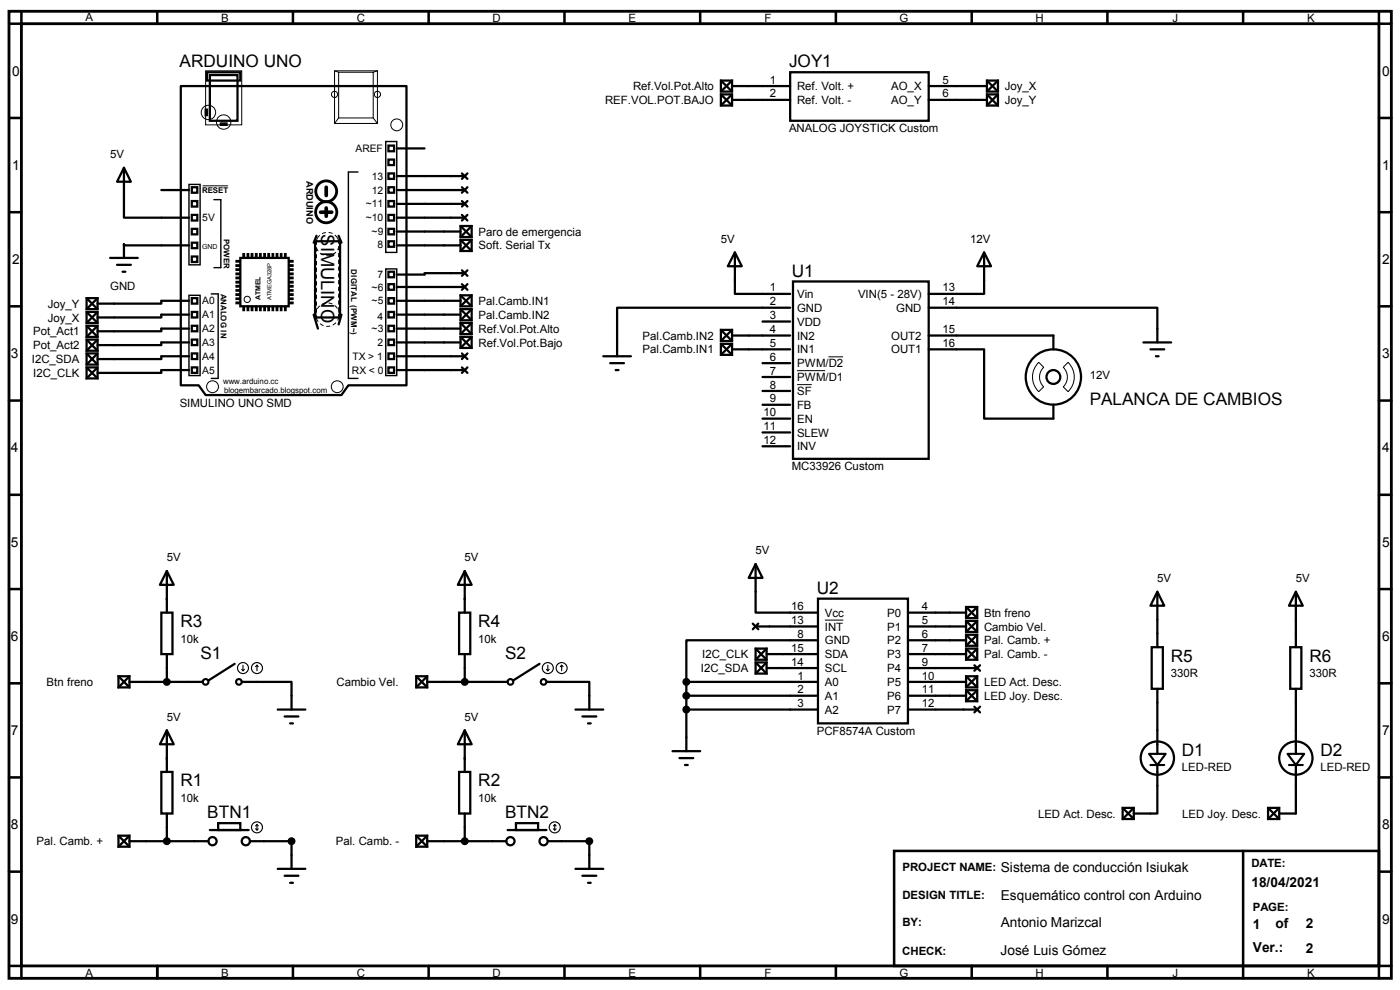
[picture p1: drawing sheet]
<svg xmlns="http://www.w3.org/2000/svg" width="420mm" height="297mm" viewBox="0 0 420 297" stroke-linecap="round" stroke-linejoin="round" font-family="sans-serif">
<g fill="none" stroke="#000" stroke-width=".85">
<path d="M2.7 3.4h414.9v290.1h-414.9zM6.4 7.1h407.4v282.7h-407.4z"/>
<circle cx="97.9" cy="57.4" r="3.1"/>
<circle cx="97.9" cy="63.7" r="3.2"/>
</g>
<g fill="none" stroke="#000" stroke-width=".76">
<path d="M6.4 3.4v3.7h-3.7M47.2 3.4v3.7M87.9 3.4v3.7M128.6 3.4v3.7M169.4 3.4v3.7M210.1 3.4v3.7M250.9 3.4v3.7M291.6 3.4v3.7M332.3 3.4v3.7M373.1 3.4v3.7M413.8 3.4v3.7h3.8M2.7 35.4h3.7"/>
<path d="M413.8 35.4h3.8M2.7 63.7h3.7M413.8 63.7h3.8M2.7 91.9h3.7M413.8 91.9h3.8M2.7 120.2h3.7M413.8 120.2h3.8M2.7 148.5h3.7M413.8 148.5h3.8M2.7 176.7h3.7M413.8 176.7h3.8M2.7 205h3.7"/>
<path d="M413.8 205h3.8M2.7 233.3h3.7M413.8 233.3h3.8M268.3 255.3h145.5v34.5h-145.5zM373.1 255.3v38.2M2.7 261.5h3.7M413.8 261.5h3.8M2.7 289.8h3.7v3.7M47.2 289.8v3.7M87.9 289.8v3.7M128.6 289.8v3.7M169.4 289.8v3.7"/>
<path d="M210.1 289.8v3.7M250.9 289.8v3.7M291.6 289.8v3.7M332.3 289.8v3.7M417.6 289.8h-3.8v3.7"/>
</g>
<g fill="none" stroke="#000" stroke-width=".68">
<path d="M54.3 25.8h67.7v89.8h-17.4l-2.1 2.9h-40.8l-2.1-2.9h-5.3zM61.7 32.9h.4v1.6h-.4zM62.1 21.7h10v2.5h-10zM63 22.5h8.3v13.7h-8.3zM66.3 37h1.7v.5h-1.7zM216.4 24.2h3.3v3.3h-3.3zM216.4 28.3h3.3v3.4h-3.3zM216.4 24.2l3.3 3.3M216.4 28.3l3.3 3.4M219.7 25.8h17.4M219.7 30h17.4M219.7 24.2l-3.3 3.3"/>
<path d="M219.7 28.3l-3.3 3.4M237.1 21.7h41.6v14.5h-41.6zM278.7 25.8h17.5M278.7 30h17.5M296.2 24.2h3.3v3.3h-3.3zM296.2 28.3h3.3v3.4h-3.3zM296.2 24.2l3.3 3.3M296.2 28.3l3.3 3.4M299.5 24.2l-3.3 3.3M299.5 28.3l-3.3 3.4M37.2 50.3l2.1 4.2h-4.2zM37.2 50.3v15h19.5"/>
<path d="M48.4 57h8.3M57.6 56.2h1.6v1.6h-1.6zM116.6 43.7h1.7v1.7h-1.7zM116.6 52h1.7v1.7h-1.7zM116.6 56.2h1.7v1.6h-1.7zM116.6 47.9h1.7v1.6h-1.7zM119.1 52.8h20.4M119.1 57h20.4M119.1 44.5h8.3M138.6 52l1.7 1.7M138.6 56.2l1.7 1.6M140.3 52l-1.7 1.7"/>
<path d="M140.3 56.2l-1.7 1.6M33.1 77.4h8.2M35.1 79.5h4.2M56.7 73.6h-19.5v-.4v4.2M57.6 60.3h1.6v1.7h-1.6zM57.6 64.5h1.6v1.7h-1.6zM57.6 68.7h1.6v1.6h-1.6zM57.6 72.8h1.6v1.7h-1.6zM57.6 77h1.6v1.6h-1.6zM72.1 77.4h14.5v14.5h-14.5zM94.6 72.4h7.5v22.8h-7.5zM95 70.7l-.9 2.1"/>
<path d="M101.6 70.7l.9 2.1M116.6 60.3h1.7v1.7h-1.7zM116.6 64.5h1.7v1.7h-1.7zM116.6 68.7h1.7v1.6h-1.7zM116.6 72.4h1.7v1.6h-1.7zM119.1 73.6h19.1M119.1 69.5h19.1M119.1 61.2h20.4M119.1 65.3h20.4M138.2 72h3.4v3.3h-3.4zM138.2 67.8h3.4v3.3h-3.4zM138.2 72l3.4 3.3"/>
<path d="M138.2 67.8l3.4 3.3M138.6 60.3l1.7 1.7M138.6 64.5l1.7 1.7M140.3 60.3l-1.7 1.7M140.3 64.5l-1.7 1.7M141.6 72l-3.4 3.3M141.6 67.8l-3.4 3.3M220.5 75.7l2.1 4.2h-4.2zM220.5 75.7v12.5h16.6M295.3 75.7l2.1 4.2h-4.1zM295.3 75.7v12.5h-16.6M26 97.7h3.3v3.4h-3.3z"/>
<path d="M26 93.6h3.3v3.3h-3.3zM26 89.5h3.3v3.3h-3.3zM26 97.7l3.3 3.4M26 93.6l3.3 3.3M26 89.5l3.3 3.3M29.3 97.7l-3.3 3.4M29.3 93.6l-3.3 3.3M29.3 89.5l-3.3 3.3M36.8 81.5h.8M56.7 98.6h-8.3v.8h-19.1M56.7 94.4h-8.3v.8h-19.1M56.7 90.3h-8.3v.8h-19.1"/>
<path d="M57.6 89.5h1.6v1.6h-1.6zM57.6 93.6h1.6v1.6h-1.6zM57.6 97.7h1.6v1.7h-1.6zM94.1 94.4l1.3 4.2M102.5 94.4l-.9 2.9M116.6 81.5h1.7v1.7h-1.7zM116.6 85.3h1.7v1.7h-1.7zM116.6 89.5h1.7v1.6h-1.7zM116.6 93.6h1.7v1.6h-1.7zM116.6 97.7h1.7v1.7h-1.7zM119.1 98.6h19.1M119.1 94.4h19.1"/>
<path d="M119.1 90.3h19.1M119.1 86.1h20.4M138.2 96.9h3.4v3.3h-3.4zM138.2 92.8h3.4v3.3h-3.4zM138.2 88.6h3.4v3.3h-3.4zM138.2 96.9l3.4 3.3M138.2 92.8l3.4 3.3M138.2 88.6l3.4 3.3M138.6 85.3l1.7 1.7M138.6 81.1l1.7 1.7M139.5 82h-12.1v.4h-8.3M140.3 85.3l-1.7 1.7"/>
<path d="M140.3 81.1l-1.7 1.7M141.6 96.9l-3.4 3.3M141.6 92.8l-3.4 3.3M141.6 88.6l-3.4 3.3M216.4 99h3.3v3.3h-3.3zM216.4 99l3.3 3.3M219.7 99l-3.3 3.3M228.8 96.5h8.3M237.1 92.3h-51.9v14.6M238 84.5h40.7v53.2h-40.7zM278.7 92.3h68.6v10.4M26 110.2h3.3v3.3h-3.3z"/>
<path d="M26 106h3.3v3.4h-3.3zM26 101.9h3.3v3.3h-3.3zM26 110.2l3.3 3.3M26 106l3.3 3.4M26 101.9l3.3 3.3M29.3 110.2l-3.3 3.3M29.3 106l-3.3 3.4M29.3 101.9l-3.3 3.3M56.7 111h-8.3v.9h-19.1M56.7 106.9h-8.3v.8h-19.1M56.7 102.7h-8.3v.8h-19.1M57.6 101.9h1.6v1.6h-1.6z"/>
<path d="M57.6 106h1.6v1.7h-1.6zM57.6 110.2h1.6v1.7h-1.6zM116.6 101.9h1.7v1.6h-1.7zM116.6 106h1.7v1.7h-1.7zM116.6 110.2h1.7v1.7h-1.7zM119.1 102.7h19.1M119.1 106.9h20.4M119.1 111h20.4M138.2 101.1h3.4v3.3h-3.4zM138.2 101.1l3.4 3.3M138.6 106l1.7 1.7M138.6 110.2l1.7 1.7"/>
<path d="M140.3 106l-1.7 1.7M140.3 110.2l-1.7 1.7M141.6 101.1l-3.4 3.3M181 106.9h8.3M183.1 109h4.2M184.8 111h.8M216.4 103.2h3.3v3.3h-3.3zM216.4 103.2l3.3 3.3M219.7 100.7h17.4M219.7 104.8h17.4M219.7 103.2l-3.3 3.3M228.8 109h8.3"/>
<path d="M228.8 113.1h8.3M228.8 117.3h8.3M278.7 104.8h16.6v20.8h20.8v-4.1M278.7 100.7h37.4v4.1M343.1 102.7h8.4M345.3 104.8h4.1M346.9 106.9h.8M228.8 121.5h8.3M228.8 125.6h8.3M228.8 129.8h8.3M228.8 133.9h8.3M50.1 171.3l2 4.2h-4.1z"/>
<path d="M50.1 171.3v12.5M139.5 171.3l2.1 4.2h-4.2zM139.5 171.3v12.5M226.8 169.2l2 4.2h-4.1zM226.8 169.2v14.6h18.7M245.5 179.6h27v37.4h-27zM347.3 177.5l2.1 4.2h-4.1zM347.3 177.5v16.7M388.9 177.5l2.1 4.2h-4.2zM388.9 177.5v16.7M48.4 183.8h3.4v12.5h-3.4zM50.1 196.3v8.3"/>
<path d="M70.4 199.2l-7.8 5M137.8 183.8h3.3v12.5h-3.3zM139.5 196.3v8.3M161.9 199.2l-7.9 5M225.9 187.1l1.7 1.7M226.8 194.6h3.3v3.4h-3.3zM226.8 198.8h3.3v3.3h-3.3zM226.8 188h18.7M226.8 194.6l3.3 3.4M226.8 198.8l3.3 3.3M227.6 187.1l-1.7 1.7M230.1 196.3h15.4"/>
<path d="M230.1 194.6l-3.3 3.4M230.1 198.8l-3.3 3.3M245.5 192.1h-39.5v12.5M272.5 183.8h17.4M272.5 188h17.4M272.5 192.1h17.4M272.5 196.3h17.4M289.9 182.1h3.4v3.4h-3.4zM289.9 186.3h3.4v3.3h-3.4zM289.9 190.5h3.4v3.3h-3.4zM289.9 194.6h3.4v3.4h-3.4zM289.9 182.1l3.4 3.4"/>
<path d="M289.9 186.3l3.4 3.3M289.9 190.5l3.4 3.3M289.9 194.6l3.4 3.4M292.4 199.6l1.7 1.7M293.3 182.1l-3.4 3.4M293.3 186.3l-3.4 3.3M293.3 190.5l-3.4 3.3M293.3 194.6l-3.4 3.4M294.1 199.6l-1.7 1.7M345.6 194.2h3.4v12.5h-3.4zM387.2 194.2h3.4v12.5h-3.4zM35.5 202.9h3.4v3.3h-3.4z"/>
<path d="M35.5 202.9l3.4 3.3M38.9 204.6h22M38.9 202.9l-3.4 3.3M50.1 219.1l2 4.2h-4.1zM50.1 219.1v12.5M72.5 204.6h15v8.3M83.3 212.9h8.3M85.4 215h4.2M87.1 217h.8M124.9 202.9h3.3v3.3h-3.3zM124.9 202.9l3.3 3.3M128.2 204.6h24.1"/>
<path d="M128.2 202.9l-3.3 3.3M139.5 219.1l2.1 4.2h-4.2zM139.5 219.1v12.5M164 204.6h12.9v8.3M172.7 212.9h8.3M174.8 215h4.2M176.5 217h.8M206 204.6h39.5M206 208.7h39.5M206 212.9h39.5M206 204.6v20.8M230.1 200.4h15.4"/>
<path d="M272.5 204.6h17.4M272.5 208.7h17.4M272.5 200.4h20.8M272.5 212.9h20.8M289.9 202.9h3.4v3.3h-3.4zM289.9 207.1h3.4v3.3h-3.4zM289.9 202.9l3.4 3.3M289.9 207.1l3.4 3.3M292.4 212l1.7 1.7M293.3 202.9l-3.4 3.3M293.3 207.1l-3.4 3.3M294.1 212l-1.7 1.7"/>
<path d="M347.3 206.7v19.5M388.9 206.7v19.5M48.4 231.6h3.4v12.5h-3.4zM137.8 231.6h3.3v12.5h-3.3zM201.8 225.4h8.3M203.9 227.5h4.2M205.6 229.5h.8M347.3 229.5v14.6h-7M388.9 229.5v14.6h-5M35.5 250.7h3.4v3.3h-3.4zM35.5 250.7l3.4 3.3M38.9 252.4h23.7"/>
<path d="M38.9 250.7l-3.4 3.3M50.1 244.1v8.3M63 249h11.6M65.5 247h6.6v2h-6.6zM75 252.4h12.5v8.3M124.9 250.7h3.3v3.3h-3.3zM124.9 250.7l3.3 3.3M128.2 252.4h23.7M128.2 250.7l-3.3 3.3M139.5 244.1v8.3M152.3 249h11.7M154.8 247h6.7v2h-6.7z"/>
<path d="M164.4 252.4h12.5v8.3M336.9 242.4h3.4v3.3h-3.4zM336.9 242.4l3.4 3.3M340.3 242.4l-3.4 3.3M380.6 242.4h3.3v3.3h-3.3zM380.6 242.4l3.3 3.3M383.9 242.4l-3.3 3.3M83.3 260.7h8.3M85.4 262.8h4.2M87.1 264.9h.8M172.7 260.7h8.3M174.8 262.8h4.2"/>
<path d="M176.5 264.9h.8"/>
<circle cx="316.1" cy="113.1" r="8.3"/>
<circle cx="316.1" cy="113.1" r="2.08"/>
<circle cx="50.1" cy="204.6" r=".85"/>
<circle cx="139.5" cy="204.6" r=".85"/>
<circle cx="206" cy="212.9" r=".85"/>
<circle cx="206" cy="208.7" r=".85"/>
<circle cx="206" cy="204.6" r=".85"/>
<circle cx="347.3" cy="227.5" r="5"/>
<circle cx="388.9" cy="227.5" r="5"/>
<circle cx="50.1" cy="252.4" r=".85"/>
<circle cx="63.8" cy="252.4" r="1.23"/>
<circle cx="73.8" cy="252.4" r="1.23"/>
<circle cx="87.5" cy="252.4" r=".85"/>
<circle cx="139.5" cy="252.4" r=".85"/>
<circle cx="153.2" cy="252.4" r="1.23"/>
<circle cx="163.1" cy="252.4" r="1.23"/>
<circle cx="176.9" cy="252.4" r=".85"/>
</g>
<g fill="#000">
<circle cx="50.1" cy="179.6" r=".34"/>
<circle cx="139.5" cy="179.6" r=".34"/>
<circle cx="50.1" cy="204.6" r=".85"/>
<circle cx="139.5" cy="204.6" r=".85"/>
<circle cx="206" cy="212.9" r=".85"/>
<circle cx="206" cy="208.7" r=".85"/>
<circle cx="206" cy="204.6" r=".85"/>
<circle cx="50.1" cy="227.5" r=".34"/>
<circle cx="139.5" cy="227.5" r=".34"/>
<circle cx="50.1" cy="252.4" r=".85"/>
<circle cx="87.5" cy="252.4" r=".85"/>
<circle cx="139.5" cy="252.4" r=".85"/>
<circle cx="176.9" cy="252.4" r=".85"/>
</g>
<g fill="none" stroke="#000" stroke-width=".42">
<path d="M56.7 55.3h3.4v24.2h-3.4zM64.2 59.9h2.1v20.4h-2.1M107.4 51.6h-2.8v61.9h2.8M115.8 42.5h3.3v33.2h-3.3zM70.9 79.5h1.2v.4h-1.2zM70.9 78.2h1.2v.4h-1.2zM72.9 76.1h.5v1.3h-.5zM74.2 76.1h.4v1.3h-.4zM75.4 76.1h.4v1.3h-.4zM76.7 76.1h.4v1.3h-.4zM77.9 76.1h.4v1.3h-.4zM79.2 76.1h.4v1.3h-.4z"/>
<path d="M80.4 76.1h.4v1.3h-.4zM81.7 76.1h.4v1.3h-.4zM82.9 76.1h.4v1.3h-.4zM84.2 76.1h.4v1.3h-.4zM85.4 76.1h.4v1.3h-.4zM86.6 79.5h1.3v.4h-1.3zM86.6 78.2h1.3v.4h-1.3zM56.7 88.6h3.4v24.1h-3.4zM63.4 88.2h2.1v25.3h-2.1M70.9 80.7h1.2v.4h-1.2zM70.9 82h1.2v.4h-1.2zM70.9 83.2h1.2v.4h-1.2z"/>
<path d="M70.9 84.5h1.2v.4h-1.2zM70.9 85.7h1.2v.4h-1.2zM70.9 87h1.2v.3h-1.2zM70.9 88.2h1.2v.4h-1.2zM70.9 89.5h1.2v.3h-1.2zM70.9 90.7h1.2v.4h-1.2zM72.9 91.9h.5v1.3h-.5zM74.2 91.9h.4v1.3h-.4zM75.4 91.9h.4v1.3h-.4zM76.7 91.9h.4v1.3h-.4zM77.9 91.9h.4v1.3h-.4zM79.2 91.9h.4v1.3h-.4z"/>
<path d="M80.4 91.9h.4v1.3h-.4zM81.7 91.9h.4v1.3h-.4zM82.9 91.9h.4v1.3h-.4zM84.2 91.9h.4v1.3h-.4zM85.4 91.9h.4v1.3h-.4zM86.6 80.7h1.3v.4h-1.3zM86.6 82h1.3v.4h-1.3zM86.6 83.2h1.3v.4h-1.3zM86.6 84.5h1.3v.4h-1.3zM86.6 85.7h1.3v.4h-1.3zM86.6 87h1.3v.3h-1.3zM86.6 88.2h1.3v.4h-1.3z"/>
<path d="M86.6 89.5h1.3v.3h-1.3zM86.6 90.7h1.3v.4h-1.3zM115.8 80.7h3.3v32h-3.3z"/>
</g>
<circle cx="98.3" cy="73.2" r="3.5" fill="none" stroke="#000" stroke-width=".3" stroke-dasharray="3 1 1 1 1 1"/>
<g fill="none" stroke="#000" stroke-width=".3" stroke-dasharray="1 1 1 1 1 1 1 1">
<path d="M101.6 72l.1 23.7M95 95.7v-23.7"/>
<circle cx="98.3" cy="94.4" r="3.5"/>
</g>
<path d="M97.9 56.2v2.5M96.2 63.7h3.4M97.9 62.4v2.5" fill="none" stroke="#000" stroke-width="1.1"/>
<g fill="none" stroke="#000" stroke-width=".3">
<path d="M61.7 21.3h10.8v16.2h-10.8zM100.4 21.3h12.9v15.7h-12.9zM100.4 21.3l1.2 .4M101.6 21.7h10.4v13.7h-10.4zM101.6 35.4l-1.2 1.6M112 35.4l1.3 1.6M113.3 21.3l-1.3 .4M60.9 55.8h7.5M239.2 111.2h8.4M239.2 115.4h4.4M248.6 107.1h4.4M311.7 108.7l1.5 1.5a4.1 4.1 0 0 0 0 5.9l-1.5 1.4a6.1 6.1 0 0 1 0-8.8z"/>
<path d="M320.5 108.7a6.1 6.1 0 0 1 0 8.8l-1.4-1.4a4.1 4.1 0 0 0 0-5.9zM247.6 186.1h5.5"/>
<circle cx="62.5" cy="33.7" r="2.17"/>
<circle cx="67.1" cy="36.6" r="2.17"/>
<circle cx="100.4" cy="28.3" r=".94"/>
<circle cx="113.3" cy="28.3" r=".94"/>
<circle cx="119.1" cy="37.5" r="1.78"/>
<circle cx="74.2" cy="89.8" r=".94"/>
<circle cx="63.8" cy="116" r="1.78"/>
<circle cx="101.2" cy="116" r="1.78"/>
</g>
<g fill="none" stroke="#000" stroke-width=".34">
<path d="M72.9 199.6v1.7M77.1 199.6v1.7M77.1 199.6l-.4 .4M77.1 199.6l.4 .4M164.4 199.6v1.7M168.6 199.6l-.5 .4M168.6 199.6l.4 .4M168.6 199.6v1.7M72.5 200.8l.4 .5M73.4 200.8l-.5 .5M164 200.8l.4 .5M164.8 200.8l-.4 .5"/>
<path d="M76.7 248.7l.4 .3M77.1 247.4v1.6M77.1 247.4l-.4 .4M77.1 247.4l.4 .4M77.5 248.7l-.4 .3M166.1 248.7l.4 .3M166.5 247.4v1.6M166.5 247.4l-.4 .4M166.5 247.4l.4 .4M166.9 248.7l-.4 .3"/>
<circle cx="72.9" cy="200.4" r="1.65"/>
<circle cx="77.1" cy="200.4" r="1.65"/>
<circle cx="164.4" cy="200.4" r="1.65"/>
<circle cx="168.6" cy="200.4" r="1.65"/>
<circle cx="77.1" cy="248.2" r="1.65"/>
<circle cx="166.5" cy="248.2" r="1.65"/>
</g>
<g fill="none" stroke="#000" stroke-width=".63">
<path d="M344.8 226.2h5l-2.5 3.3zM345.3 229.5h4.1M386.4 226.2h5l-2.5 3.3zM386.8 229.5h4.2"/>
<circle cx="61.7" cy="204.6" r=".85"/>
<circle cx="71.7" cy="204.6" r=".85"/>
<circle cx="153.2" cy="204.6" r=".85"/>
<circle cx="163.1" cy="204.6" r=".85"/>
</g>
<text font-size="5.5" x="96.3" y="70.3" transform="rotate(90 96.3 70.3)">SIMULINO</text>
<g font-size="5.2">
<text x="53.9" y="20.1">ARDUINO UNO</text>
<text x="236.8" y="20.2">JOY1</text>
<text x="237.6" y="83">U1</text>
<text x="327.1" y="121.6">PALANCA DE CAMBIOS</text>
<text x="245.1" y="178.2">U2</text>
<text x="54.2" y="188.1">R3</text>
<text x="143.5" y="188.1">R4</text>
<text x="60.1" y="197.7">S1</text>
<text x="151.6" y="197.7">S2</text>
<text x="351.4" y="198.5">R5</text>
<text x="393" y="198.5">R6</text>
<text x="354.7" y="226.8">D1</text>
<text x="396.3" y="226.8">D2</text>
<text x="54.2" y="235.9">R1</text>
<text x="143.5" y="235.9">R2</text>
<text x="62.2" y="245.5">BTN1</text>
<text x="151.6" y="245.5">BTN2</text>
</g>
<g font-size="4.1">
<text x="3.6" y="22.7">0</text>
<text x="414.8" y="22.7">0</text>
<text x="3.6" y="51">1</text>
<text x="414.8" y="51">1</text>
<text x="3.6" y="79.2">2</text>
<text x="414.8" y="79.2">2</text>
<text x="3.2" y="107.5">3</text>
<text x="414.8" y="107.5">3</text>
<text x="3.2" y="135.8">4</text>
<text x="414.8" y="135.8">4</text>
<text x="3.2" y="164">5</text>
<text x="414.8" y="164">5</text>
<text x="3.2" y="192.3">6</text>
<text x="414.8" y="192.3">6</text>
<text x="3.2" y="220.6">7</text>
<text x="414.8" y="220.6">7</text>
<text x="3.2" y="248.8">8</text>
<text x="414.8" y="248.8">8</text>
<text x="300.3" y="261.5">Sistema de conducción Isiukak</text>
<text x="375.6" y="266.2">18/04/2021</text>
<text x="300.3" y="270">Esquemático control con Arduino</text>
<text x="3.2" y="277.1">9</text>
<text x="300.3" y="278.1">Antonio Marizcal</text>
<text x="376" y="278.6">1</text>
<text x="382.8" y="278.4">of</text>
<text x="391.9" y="278.4">2</text>
<text x="414.8" y="277.1">9</text>
<text x="300.3" y="286.7">José Luis Gómez</text>
<text x="376" y="285.7">Ver.:</text>
<text x="391.9" y="285.9">2</text>
</g>
<g font-size="3.4">
<text x="25.6" y="6.3">A</text>
<text x="66.4" y="6.7">B</text>
<text x="107" y="6.7">C</text>
<text x="147.8" y="6.7">D</text>
<text x="188.6" y="6.7">E</text>
<text x="229.4" y="6.7">F</text>
<text x="269.9" y="6.7">G</text>
<text x="310.8" y="6.7">H</text>
<text x="351.9" y="6.7">J</text>
<text x="392.3" y="6.7">K</text>
<text x="190" y="27.1">Ref.Vol.Pot.Alto</text>
<text x="231.1" y="25.1">1</text>
<text x="231.1" y="29.3">2</text>
<text x="239.2" y="27.1">Ref. Volt. +</text>
<text x="267.4" y="27.1">AO_X</text>
<text x="282.9" y="25.1">5</text>
<text x="282.9" y="29.3">6</text>
<text x="301.6" y="27.1">Joy_X</text>
<text x="181.6" y="31.2">REF.VOL.POT.BAJO</text>
<text x="239.2" y="31.2">Ref. Volt. -</text>
<text x="267.4" y="31.2">AO_Y</text>
<text x="301.6" y="31.2">Joy_Y</text>
<text x="236.8" y="39.7">ANALOG JOYSTICK Custom</text>
<text x="33.1" y="47.4">5V</text>
<text x="143.6" y="70.7">Paro de emergencia</text>
<text x="143.6" y="74.8">Soft. Serial Tx</text>
<text x="216.4" y="72.8">5V</text>
<text x="291.2" y="72.8">12V</text>
<text x="33.1" y="86.9">GND</text>
<text x="231.1" y="87.5">1</text>
<text x="239.2" y="89.4">Vin</text>
<text x="257.5" y="89.4">VIN(5 - 28V)</text>
<text x="282.9" y="87.5">13</text>
<text x="14.3" y="92.3">Joy_Y</text>
<text x="143.6" y="95.6">Pal.Camb.IN2</text>
<text x="143.6" y="91.5">Pal.Camb.IN1</text>
<text x="231.1" y="91.6">2</text>
<text x="231.1" y="95.8">3</text>
<text x="239.2" y="93.6">GND</text>
<text x="269" y="93.6">GND</text>
<text x="282.9" y="91.6">14</text>
<text x="9.9" y="100.6">Pot_Act1</text>
<text x="14.3" y="96.5">Joy_X</text>
<text x="143.6" y="99.8">Ref.Vol.Pot.Alto</text>
<text x="192.9" y="101.9">Pal.Camb.IN2</text>
<text x="231.1" y="99.9">4</text>
<text x="239.2" y="97.7">VDD</text>
<text x="239.2" y="101.9">IN2</text>
<text x="267.5" y="101.9">OUT2</text>
<text x="282.9" y="99.9">15</text>
<text x="9.9" y="104.8">Pot_Act2</text>
<text x="143.6" y="104">Ref.Vol.Pot.Bajo</text>
<text x="192.9" y="106">Pal.Camb.IN1</text>
<text x="231.1" y="104.1">5</text>
<text x="239.2" y="106">IN1</text>
<text x="267.5" y="106">OUT1</text>
<text x="282.9" y="104.1">16</text>
<text x="9.6" y="109">I2C_SDA</text>
<text x="9.9" y="113.1">I2C_CLK</text>
<text x="231.1" y="108.2">6</text>
<text x="231.1" y="112.4">7</text>
<text x="239.2" y="110.2">PWM/D2</text>
<text x="327.1" y="113.8">12V</text>
<text x="231.1" y="116.6">8</text>
<text x="239.2" y="114.3">PWM/D1</text>
<text x="239.2" y="118.5">SF</text>
<text x="53.9" y="122">SIMULINO UNO SMD</text>
<text x="229.2" y="124.9">10</text>
<text x="231.1" y="120.7">9</text>
<text x="239.2" y="122.7">FB</text>
<text x="229.2" y="129">11</text>
<text x="239.2" y="126.8">EN</text>
<text x="239.2" y="131">SLEW</text>
<text x="229.2" y="133.2">12</text>
<text x="239.2" y="135.1">INV</text>
<text x="237.6" y="141.1">MC33926 Custom</text>
<text x="226.7" y="166.3">5V</text>
<text x="50.1" y="168.4">5V</text>
<text x="139.4" y="168.4">5V</text>
<text x="347.3" y="174.6">5V</text>
<text x="388.9" y="174.6">5V</text>
<text x="237.5" y="183.1">16</text>
<text x="247.6" y="185">Vcc</text>
<text x="266.2" y="185">P0</text>
<text x="276.6" y="183.1">4</text>
<text x="295.3" y="185">Btn freno</text>
<text x="237.5" y="187.2">13</text>
<text x="239.4" y="191.4">8</text>
<text x="247.6" y="189.2">INT</text>
<text x="266.2" y="189.2">P1</text>
<text x="276.6" y="187.2">5</text>
<text x="276.6" y="191.4">6</text>
<text x="295.3" y="189.2">Cambio Vel.</text>
<text x="54.2" y="192.8">10k</text>
<text x="143.5" y="192.8">10k</text>
<text x="210.7" y="197.5">I2C_CLK</text>
<text x="237.5" y="195.5">15</text>
<text x="247.6" y="197.5">SDA</text>
<text x="247.6" y="193.3">GND</text>
<text x="266.2" y="193.3">P2</text>
<text x="266.2" y="197.5">P3</text>
<text x="276.6" y="195.5">7</text>
<text x="295.3" y="193.3">Pal. Camb. +</text>
<text x="295.3" y="197.5">Pal. Camb. -</text>
<text x="210.3" y="201.7">I2C_SDA</text>
<text x="237.5" y="199.7">14</text>
<text x="239.4" y="203.9">1</text>
<text x="247.6" y="201.7">SCL</text>
<text x="266.2" y="201.7">P4</text>
<text x="276.6" y="199.7">9</text>
<text x="276.6" y="203.9">10</text>
<text x="351.4" y="203.2">330R</text>
<text x="393" y="203.2">330R</text>
<text x="14" y="205.8">Btn freno</text>
<text x="101" y="205.8">Cambio Vel.</text>
<text x="239.4" y="208">2</text>
<text x="247.6" y="205.8">A0</text>
<text x="247.6" y="210">A1</text>
<text x="266.2" y="205.8">P5</text>
<text x="266.2" y="210">P6</text>
<text x="276.6" y="208">11</text>
<text x="295.3" y="205.8">LED Act. Desc.</text>
<text x="295.3" y="210">LED Joy. Desc.</text>
<text x="239.4" y="212.2">3</text>
<text x="247.6" y="214.1">A2</text>
<text x="266.2" y="214.1">P7</text>
<text x="276.6" y="212.2">12</text>
<text x="50.1" y="216.2">5V</text>
<text x="139.4" y="216.2">5V</text>
<text x="245.1" y="220.5">PCF8574A Custom</text>
<text x="354.7" y="231.5">LED-RED</text>
<text x="396.3" y="231.5">LED-RED</text>
<text x="54.2" y="240.6">10k</text>
<text x="143.5" y="240.6">10k</text>
<text x="311.5" y="245.3">LED Act. Desc.</text>
<text x="354.8" y="245.3">LED Joy. Desc.</text>
<text x="11" y="253.6">Pal. Camb. +</text>
<text x="100.8" y="253.6">Pal. Camb. -</text>
<text x="270.8" y="261.3">PROJECT NAME:</text>
<text x="375.6" y="260">DATE:</text>
<text x="270.8" y="269.9">DESIGN TITLE:</text>
<text x="376" y="273.3">PAGE:</text>
<text x="270.8" y="277.9">BY:</text>
<text x="270.8" y="286.5">CHECK:</text>
<text x="25.6" y="293.1">A</text>
<text x="66.4" y="293.1">B</text>
<text x="107" y="293.1">C</text>
<text x="147.8" y="293.1">D</text>
<text x="188.6" y="293.1">E</text>
<text x="229.4" y="293.1">F</text>
<text x="269.9" y="293.1">G</text>
<text x="310.8" y="293.1">H</text>
<text x="351.9" y="293.1">J</text>
<text x="392.3" y="293.1">K</text>
</g>
<g font-size="3.1">
<text x="106.7" y="45.6">AREF</text>
<text x="111.6" y="53.9">13</text>
<text x="111.6" y="58.1">12</text>
<text x="109.8" y="62.2">~11</text>
<text x="60.7" y="66.4">5V</text>
<text x="109.8" y="66.4">~10</text>
<text x="111.5" y="70.5">~9</text>
<text x="113.3" y="74.3">8</text>
<text x="113.3" y="83.4">7</text>
<text x="111.5" y="87.2">~6</text>
<text x="60.7" y="91.3">A0</text>
<text x="60.7" y="95.5">A1</text>
<text x="111.5" y="91.3">~5</text>
<text x="113.3" y="95.9">4</text>
<text x="60.7" y="99.7">A2</text>
<text x="111.5" y="99.7">~3</text>
<text x="60.7" y="103.8">A3</text>
<text x="60.7" y="107.9">A4</text>
<text x="105.8" y="107.9">TX &gt; 1</text>
<text x="113.3" y="103.8">2</text>
<text x="60.7" y="112.1">A5</text>
<text x="105.6" y="112.1">RX &lt; 0</text>
</g>
<text font-size="2.8" x="92" y="54.4" transform="rotate(90 92 54.4)">ARDUINO</text>
<g font-size="2.4">
<text x="60.7" y="57.9">RESET</text>
<text x="67.1" y="71.6" transform="rotate(90 67.1 71.6)">POWER</text>
<text x="105.4" y="80.8" transform="rotate(90 105.4 80.8)">DIGITAL (PWM~)</text>
<text x="66.3" y="88.1" transform="rotate(90 66.3 88.1)">ANALOG IN</text>
<text x="67" y="115.3">www.arduino.cc</text>
<text x="67.3" y="117.8">blogembarcado.blogspot.com</text>
</g>
<g font-size="2.1">
<text x="60.7" y="74.8">GND</text>
<text x="78.2" y="90.1" transform="rotate(-90 78.2 90.1)">ATMEL</text>
</g>
<text font-size="1.7" x="81.4" y="90.1" transform="rotate(-90 81.4 90.1)">ATMEGA328P</text>
</svg>
